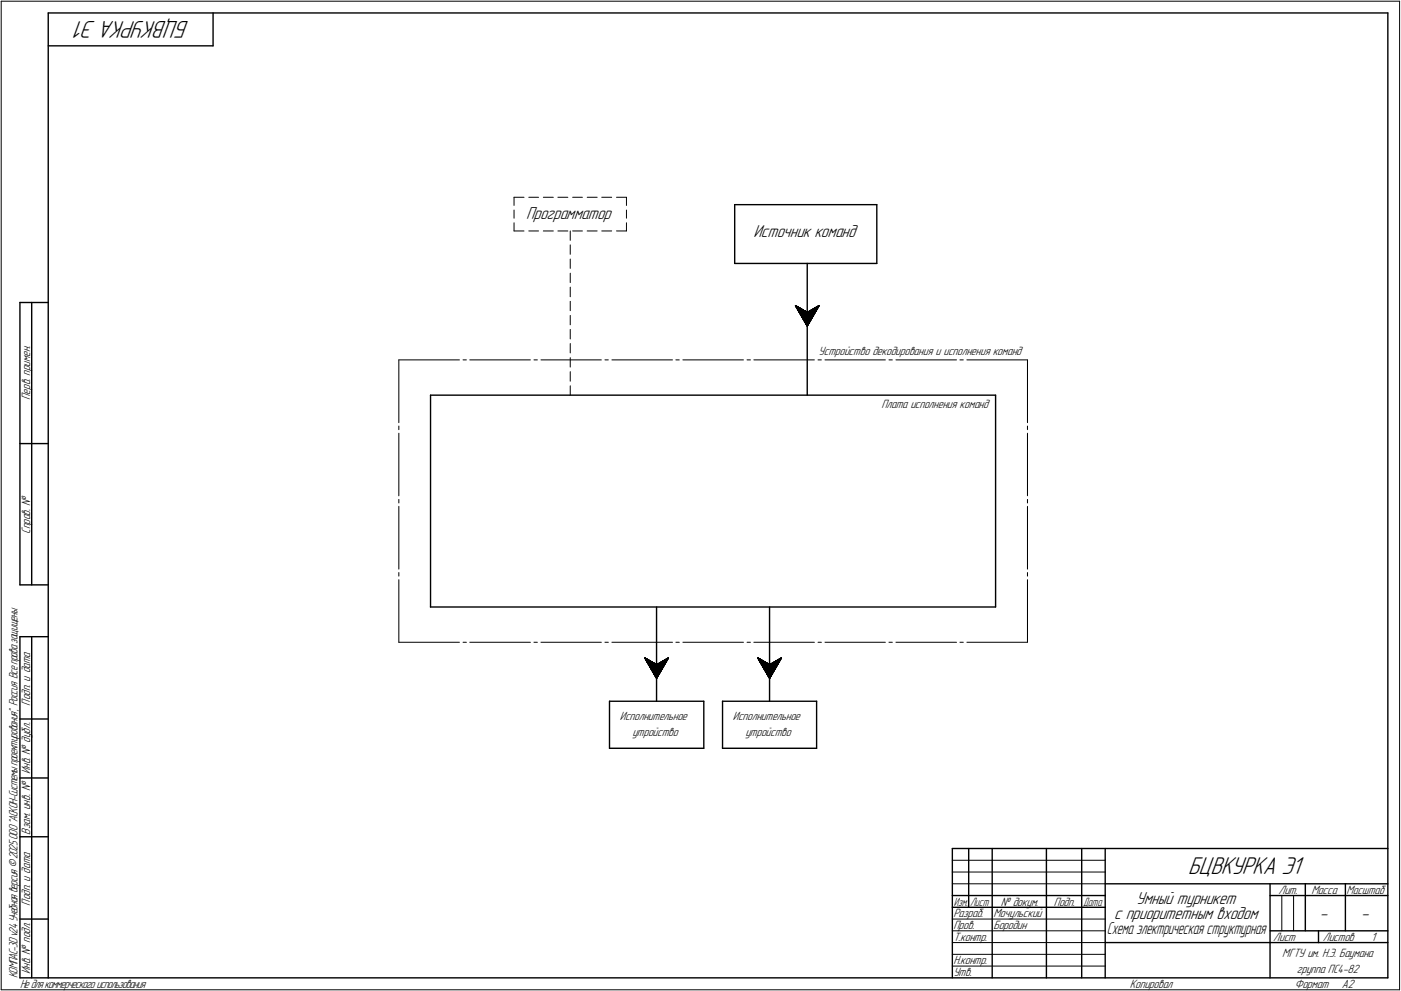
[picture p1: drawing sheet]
<svg xmlns="http://www.w3.org/2000/svg" width="595mm" height="421mm" viewBox="0 0 595 421" stroke-linecap="round" stroke-linejoin="round" font-family="sans-serif">
<g fill="none" stroke="#000" stroke-width=".59">
<path d="M20.5 5.5v410zM20.5 5.5h569zM20.5 19.5h70zM90.5 5.5v14zM589.5 5.5v410zM312.1 87h60.3zM312.1 87v24.9zM372.4 87v24.9zM312.1 111.9h60.3zM342.9 111.9v56zM8.5 128.5v120zM8.5 128.5h12z"/>
<path d="M13.5 128.5v120zM337.9 129.9l5 8.6zM337.9 129.9l5 2.9zM342.9 132.8l5-2.9zM347.9 129.9l-5 8.6zM182.9 167.9h240zM182.9 167.9v90zM422.9 167.9v90zM8.5 188.5h12zM8.5 248.5h12zM182.9 257.9h240zM278.9 257.9v40z"/>
<path d="M326.9 257.9v40zM8.5 270.5v145zM8.5 270.5h12zM13.5 270.5v145zM273.9 279.6l5 8.6zM273.9 279.6l5 2.8zM283.9 279.6l-5 8.6zM321.9 279.6l5 8.6zM321.9 279.6l5 2.8zM331.9 279.6l-5 8.6zM258.9 297.9h40.1zM258.9 297.9v20z"/>
<path d="M278.9 282.4l5-2.8zM299 297.9v20zM306.9 297.9h40zM306.9 297.9v20zM326.9 282.4l5-2.8zM346.9 297.9v20zM8.5 305.5h12zM258.9 317.9h40.1zM306.9 317.9h40zM8.5 330.5h12zM8.5 355.5h12zM404.5 360.5h185z"/>
<path d="M404.5 360.5v55zM411.5 360.5v25zM421.5 360.5v55zM444.5 360.5v55zM459.5 360.5v55zM469.5 360.5v55zM469.5 375.5h120zM539.5 375.5v40zM554.5 375.5v20zM571.5 375.5v20zM8.5 390.5h12zM404.5 380.5h65z"/>
<path d="M404.5 385.5h65zM539.5 380.5h15zM539.5 395.5h50zM554.5 380.5h35zM560.1 395.5v5zM8.5 415.5h12zM20.5 415.5h569zM469.5 400.5h70zM539.5 400.5h50z"/>
</g>
<g fill="none" stroke="#000" stroke-width=".42">
<path d="M.5 .5v420zM.5 .5h594zM594.5 .5v420zM218.4 98.1h4.2zM218.4 83.8h4.2zM218.4 83.8v3.5zM218.4 89.2v3.5zM218.4 94.7v3.4zM224.6 98.1h4.2zM224.6 83.8h4.2zM230.8 98.1h4.2zM230.8 83.8h4.2z"/>
<path d="M237 98.1h4.2zM237 83.8h4.2zM242.2 98.1v4zM243.2 98.1h4.2zM243.2 83.8h4.2zM249.4 98.1h4.3zM249.4 83.8h4.3zM255.6 98.1h4.2zM255.6 83.8h4.2zM261.9 98.1h4.2zM261.9 83.8h4.2zM266.1 94.7v3.4z"/>
<path d="M266.1 89.2v3.5zM266.1 83.8v3.5zM242.2 116.1v4zM242.2 110.1v3.9zM242.2 104.1v3.9zM242.2 140v4zM242.2 134v4zM242.2 128v4zM242.2 122v4.1zM337.9 129.9h.1M338 130h.1M338.1 130.1h.1"/>
<path d="M338.1 130h.1M338.2 130.3l.2-.2zM338.2 130.5l.4-.3zM338.2 130.5l.3-.3zM338.2 130.4l.3-.2zM338.2 130.4l.3-.3zM338.2 130.2h.1M338.2 130l-.1 .2zM338.3 130.6l.4-.3zM338.3 130.6l.3-.3zM338.3 130.5l.3-.3zM338.3 130.1l-.1 .2z"/>
<path d="M338.3 130l-.1 .2zM338.4 130.8l.4-.4zM338.4 130.7l.4-.3zM338.4 130.6l.4-.3zM338.4 130.1l-.2 .3zM338.5 130.9l.5-.4zM338.5 130.9l.4-.4zM338.5 130.8l.4-.4zM338.6 131.1l.6-.5zM338.6 131.1l.5-.5zM338.6 131l.5-.4zM338.6 131l.5-.5z"/>
<path d="M338.6 130.9l.4-.4zM338.6 130.2l-.3 .4zM338.7 131.2l.6-.6zM338.7 131.1l.6-.5zM338.7 131.1l.5-.5zM338.7 130.3l-.3 .3zM338.8 131.3l.6-.6zM338.8 131.3l.5-.6zM338.8 131.2l.5-.6zM338.8 130.3l-.4 .4zM338.8 131.5l.8-.7zM338.8 131.5l.7-.7z"/>
<path d="M338.8 131.4l.7-.6zM338.8 130.4l-.3 .4zM338.9 131.7l.8-.8zM338.9 131.6l.8-.7zM338.9 131.6l.8-.8zM338.9 131.5l.7-.7zM339 131.8l.9-.8zM339 131.7l.9-.7zM339 131.7l.8-.7zM339 131.7l.8-.8zM339 130.5l-.4 .5zM339.1 131.9l.9-.8z"/>
<path d="M339.2 132.1l1-1zM339.2 132.1l.9-1zM339.2 132l.9-.9zM339.2 130.6l-.5 .5zM339.3 132.2l1-1zM339.3 132.1l.9-1zM339.3 130.6l-.5 .6zM339.3 132.4l1.1-1.1zM339.3 132.3l1.1-1zM339.3 130.6l-.5 .7zM339.4 132.5l1.2-1.1zM339.4 132.5l1.1-1.1z"/>
<path d="M339.4 132.4l1.1-1.1zM339.4 130.7l-.6 .7zM339.5 132.7l1.3-1.2zM339.5 132.7l1.2-1.2zM339.5 132.6l1.2-1.1zM339.5 132.6l1.2-1.2zM339.5 130.7l-.7 .7zM339.6 132.8l1.3-1.2zM339.6 132.8l1.2-1.2zM339.6 132.7l1.2-1.2zM339.6 130.8l-.7 .8zM339.7 132.9l1.3-1.2z"/>
<path d="M339.7 132.8l1.3-1.2zM339.8 133.1l1.4-1.4zM339.8 133.1l1.3-1.4zM339.8 133l1.3-1.3zM339.8 130.9l-.8 .8zM339.9 133.3l1.4-1.5zM339.9 133.2l1.4-1.4zM339.9 133.2l1.4-1.5zM339.9 133.1l1.3-1.4zM339.9 131l-.8 .8zM339.9 133.4l1.6-1.5zM339.9 133.3l1.6-1.4z"/>
<path d="M339.9 133.3l1.5-1.4zM339.9 133.3l1.5-1.5zM339.9 131.1l-.8 .8zM340 133.6l1.6-1.6zM340 133.5l1.6-1.5zM340 131.1l-.8 .9zM340.1 133.7l1.7-1.6zM340.1 133.7l1.6-1.6zM340.1 133.6l1.6-1.5zM340.1 133.6l1.6-1.6zM340.2 133.9l1.7-1.7zM340.2 133.8l1.7-1.6z"/>
<path d="M340.2 133.8l1.7-1.7zM340.2 133.7l1.6-1.6zM340.2 131.1l-.9 1.1zM340.3 134l1.8-1.8zM340.3 133.9l1.8-1.7zM340.3 133.9l1.7-1.7zM340.4 134.1l1.8-1.8zM340.4 134.1l1.7-1.8zM340.4 134l1.7-1.8zM340.4 131.2l-1.1 1.1zM340.4 131.2l-1.1 1zM340.4 134.3l2-1.9z"/>
<path d="M340.4 134.3l1.9-1.9zM340.4 134.2l1.9-1.8zM340.4 134.2l1.9-1.9zM340.4 131.3l-1 1.1zM340.5 134.4l2-1.9zM340.5 134.4l1.9-1.9zM340.5 134.3l1.9-1.9zM340.6 134.5l2-1.9zM340.6 134.5l2-2zM340.6 131.4l-1.1 1.2zM340.7 134.7l2.1-2zM340.7 134.7l2-2z"/>
<path d="M340.8 134.9l2.2-2.2zM340.8 134.9l2.2-2.1zM340.8 134.9l2.1-2.1zM340.8 134.8l2.1-2zM340.8 134.8l2.1-2.1zM340.8 134.7l2-2zM340.8 131.5l-1.2 1.3zM340.9 135l2.7-2.7zM340.9 135l2.7-2.6zM340.9 135l2.6-2.6zM340.9 135l2.5-2.6zM340.9 135l2.5-2.5z"/>
<path d="M340.9 135l2.4-2.5zM340.9 135l2.3-2.4zM340.9 134.9l2.3-2.3zM340.9 134.9l2.2-2.2zM340.9 131.6l-1.2 1.2zM341 135.1l3.1-3zM341 135.1l3-2.9zM341 135.1l2.8-2.9zM341 131.6l-1.3 1.3zM341 135.3l3.7-3.6zM341 135.3l3.6-3.6zM341 135.3l3.6-3.5z"/>
<path d="M341 135.3l3.5-3.5zM341 135.3l3.4-3.4zM341 135.2l3.4-3.3zM341 135.2l3.3-3.3zM341 135.2l3.3-3.2zM341 131.7l-1.2 1.3zM341 131.7l-1.3 1.3zM341.1 135.5l4.1-4.1zM341.1 135.5l4.1-4zM341.1 135.5l4-4zM341.1 135.4l3.9-3.8zM341.1 135.4l3.8-3.8z"/>
<path d="M341.1 135.4l3.7-3.7zM341.1 135.3l3.6-3.6zM341.1 131.7l-1.3 1.3zM341.2 135.6l4.6-4.5zM341.2 135.6l4.5-4.5zM341.2 135.6l4.4-4.5zM341.2 135.6l4.4-4.4zM341.2 135.6l4.3-4.4zM341.2 135.6l4.2-4.3zM341.2 135.5l4.2-4.2zM341.2 135.5l4.1-4.1zM341.2 131.7l-1.3 1.5z"/>
<path d="M341.3 135.7l5-4.9zM341.3 135.7l4.9-4.9zM341.3 135.7l4.9-4.8zM341.3 135.7l4.8-4.8zM341.3 135.7l4.7-4.7zM341.3 135.6l4.6-4.6zM341.3 135.6l4.6-4.5zM341.4 135.9l5.5-5.4zM341.4 135.9l5.4-5.4zM341.4 135.9l5.4-5.3zM341.4 135.9l5.3-5.3zM341.4 135.8l5.2-5.2z"/>
<path d="M341.4 135.8l5.1-5.2zM341.4 135.8l5.1-5.1zM341.4 131.8l-1.5 1.5zM341.5 136.1l5.9-6zM341.5 136.1l5.9-5.9zM341.5 136.1l5.8-5.9zM341.5 136l5.7-5.8zM341.5 136l5.7-5.7zM341.5 136l5.6-5.7zM341.5 136l5.5-5.6zM341.5 135.9l5.5-5.4zM341.5 135.9l5.4-5.4z"/>
<path d="M341.5 131.9l-1.5 1.5zM341.5 136.2l6.4-6.3zM341.5 136.1l6.4-6.2zM341.5 136.1l6.3-6.2zM341.5 136.1l6.3-6.1zM341.5 136.1l6.2-6.1zM341.5 136.1l6.1-6.1zM341.5 136.1l6-6zM341.5 132l-1.5 1.5zM341.5 131.9l-1.5 1.6zM341.6 136.3l6-5.8zM341.6 136.3l6-5.9z"/>
<path d="M341.6 136.3l6-6zM341.6 136.3l6.1-6zM341.6 136.3l6.1-6.1zM341.6 136.2l6.1-6.1zM341.6 136.2l6.2-6.1zM341.6 132l-1.5 1.6zM341.7 136.5l5.6-5.5zM341.7 136.5l5.6-5.6zM341.7 136.5l5.7-5.7zM341.7 136.4l5.7-5.7zM341.7 136.4l5.8-5.7zM341.7 136.4l5.8-5.8z"/>
<path d="M341.8 136.7l5.2-5.2zM341.8 136.7l5.2-5.3zM341.8 136.6l5.2-5.2zM341.8 136.6l5.2-5.3zM341.8 136.6l5.3-5.4zM341.8 136.6l5.4-5.5zM341.8 136.5l5.4-5.4zM341.8 136.5l5.5-5.5zM341.8 132.1l-1.6 1.7zM341.9 136.7l4.8-4.7zM341.9 136.7l4.8-4.8zM341.9 136.7l4.9-4.8z"/>
<path d="M341.9 136.7l5-5zM341.9 136.7l5.1-5.1zM342 136.9l4.4-4.3zM342 136.9l4.4-4.4zM342 136.9l4.5-4.5zM342 136.8l4.5-4.5zM342 136.8l4.5-4.6zM342 132.2l-1.7 1.7zM342.1 137.1l3.9-3.9zM342.1 137.1l3.9-4zM342.1 137.1l4-4.1zM342.1 137l4-4z"/>
<path d="M342.1 137l4-4.1zM342.1 137l4.1-4.2zM342.1 137l4.2-4.2zM342.1 136.9l4.2-4.2zM342.1 132.2l-1.7 1.8zM342.1 137.2l3.6-3.5zM342.1 137.2l3.7-3.6zM342.1 137.2l3.7-3.7zM342.1 137.2l3.8-3.8zM342.1 137.2l3.8-3.9zM342.1 137.1l3.8-3.8zM342.1 132.2l-1.7 1.9z"/>
<path d="M342.2 137.4l3.2-3.1zM342.2 137.3l3.2-3.1zM342.2 137.3l3.2-3.2zM342.2 137.3l3.3-3.2zM342.2 137.3l3.3-3.3zM342.2 137.2l3.4-3.3zM342.2 137.2l3.5-3.4zM342.2 132.3l-1.8 1.9zM342.3 137.5l2.8-2.7zM342.3 137.5l2.8-2.8zM342.3 137.5l2.9-2.9zM342.3 137.4l2.9-2.9z"/>
<path d="M342.3 137.4l3-2.9zM342.3 137.4l3.1-3zM342.4 137.7l2.4-2.3zM342.4 137.7l2.4-2.4zM342.4 137.7l2.4-2.5zM342.4 137.6l2.4-2.4zM342.4 137.6l2.4-2.5zM342.4 137.6l2.5-2.6zM342.4 137.6l2.6-2.6zM342.4 132.4l-1.9 2zM342.5 137.8l1.9-1.9zM342.5 137.8l2-2z"/>
<path d="M342.5 137.8l2-2.1zM342.5 137.8l2.1-2.1zM342.5 137.8l2.1-2.2zM342.5 137.8l2.2-2.2zM342.5 137.7l2.2-2.2zM342.5 137.7l2.3-2.3zM342.5 132.5l-1.9 2zM342.5 132.5l-2 2zM342.6 137.9l1.5-1.4zM342.6 137.9l1.6-1.5zM342.6 137.8l1.7-1.7zM342.6 137.8l1.8-1.8z"/>
<path d="M342.6 132.5l-2 2zM342.6 138.1l1.2-1.1zM342.6 138.1l1.2-1.2zM342.6 138.1l1.3-1.3zM342.6 138l1.3-1.3zM342.6 138l1.4-1.3zM342.6 132.6l-1.9 2zM342.6 132.6l-2 2zM342.7 138.3l.8-.8zM342.7 138.3l.9-.9zM342.7 138.2l.9-.8zM342.7 138.2l.9-.9z"/>
<path d="M342.7 138.2l1-.9zM342.7 138.2l1-1zM342.7 138.1l1-1zM342.7 132.6l-2 2zM342.8 138.4l.4-.3zM342.8 138.3l.4-.3zM342.8 138.3l.4-.4zM342.8 138.3l.5-.4zM342.8 138.3l.5-.5zM342.8 138.3l.6-.5zM342.8 138.3l.6-.6zM342.8 138.3l.7-.7z"/>
<path d="M342.8 132.7l-2 2.1zM342.9 138.5h.1M342.9 138.4h.1M342.9 138.4l.2-.1zM342.9 138.4l.3-.2zM343.1 138.2l-.2 .2zM343.2 138.1l-.3 .3zM343.2 132.6l-2.3 2.4zM343.2 132.5l-2.3 2.5zM343.3 137.8l-.5 .5zM343.6 132.3l-2.6 2.7zM343.7 137.2l-1 1z"/>
<path d="M343.7 132.3l-2.7 2.7zM343.7 137.1l-1 1.1zM343.7 137l-1 1.1zM343.7 132.2l-2.7 2.9zM343.7 132.2l-2.7 2.8zM343.9 132.2l-2.9 2.9zM344 136.6l-1.4 1.4zM344 132.1l-3 3zM344.1 136.6l-1.5 1.4zM344.1 136.5l-1.5 1.5zM344.1 132.1l-3.1 3.1zM344.2 136.3l-1.6 1.6z"/>
<path d="M344.2 132l-3.2 3.2zM344.3 136.2l-1.7 1.7zM344.3 136.1l-1.7 1.8zM344.3 136.1l-1.7 1.7zM344.4 135.9l-1.8 1.9zM344.4 131.8l-3.4 3.5zM344.6 135.6l-2.1 2.2zM344.7 135.4l-2.2 2.3zM344.8 131.7l-3.7 3.7zM344.8 131.6l-3.7 3.8zM344.9 135l-2.5 2.6zM345 134.9l-2.6 2.7z"/>
<path d="M345 134.9l-2.6 2.6zM345 134.8l-2.7 2.7zM345 131.5l-3.9 4zM345.3 134.4l-3 3zM345.4 134.3l-3.1 3.1zM345.4 131.3l-4.2 4.3zM345.5 133.9l-3.3 3.4zM345.6 133.8l-3.4 3.4zM345.7 133.6l-3.6 3.6zM345.8 131.1l-4.5 4.5zM345.9 133.3l-3.8 3.9zM345.9 133.2l-3.8 3.9z"/>
<path d="M346 130.9l-4.7 4.8zM346.2 132.8l-4.1 4.2zM346.3 132.7l-4.2 4.3zM346.3 130.8l-4.9 5zM346.4 130.7l-5 5.1zM346.5 132.3l-4.5 4.6zM346.5 130.6l-5.1 5.2zM346.5 132.2l-4.5 4.6zM346.6 132.2l-4.6 4.6zM346.6 132.1l-4.6 4.7zM346.6 132.1l-4.7 4.7zM346.6 130.6l-5.2 5.3z"/>
<path d="M346.8 131.8l-4.9 4.9zM346.8 131.7l-4.9 5zM346.9 131.7l-5 5zM346.9 131.6l-5 5.1zM347 130.4l-5.5 5.6zM347.1 131.1l-5.3 5.5zM347.2 131.1l-5.4 5.5zM347.2 130.2l-5.7 5.9zM347.4 130.1l-5.9 6zM347.5 130.6l-5.8 5.8zM347.6 130.6l-5.9 5.8zM347.6 130.5l-5.9 5.9z"/>
<path d="M347.6 130l-6.1 6.1zM347.7 130.1l-6.1 6.2zM347.8 130l-6.2 6.2zM347.9 130l-6.3 6.2zM347.9 129.9l-6.3 6.3zM169.4 152.9h25.8zM169.4 152.9v26.7zM196.7 152.9h1.4zM199.6 152.9h25.7zM226.8 152.9h1.5zM229.8 152.9h25.6zM242.2 157.9v4.1z"/>
<path d="M242.2 152v4zM242.2 146v3.9zM257 152.9h1.4zM259.9 152.9h25.8zM287.1 152.9h1.4zM290.1 152.9h25.7zM317.3 152.9h1.5zM320.2 152.9h25.7zM347.5 152.9h1.4zM350.4 152.9h25.7zM377.6 152.9h1.5zM380.6 152.9h25.7z"/>
<path d="M407.8 152.9h1.4zM410.7 152.9h25.8zM436.5 152.9v26.7zM242.2 163.9v4zM169.4 184.1v26.6zM169.4 181v1.5zM436.5 181v1.5zM436.5 184.1v26.6zM169.4 215.1v26.7zM169.4 212.2v1.5zM436.5 212.2v1.5zM436.5 215.1v26.7z"/>
<path d="M169.4 246.3v26.6zM169.4 243.2v1.6zM436.5 243.2v1.6zM436.5 246.3v26.6zM169.4 272.9h25.8zM196.7 272.9h1.4zM199.6 272.9h25.7zM226.8 272.9h1.5zM229.8 272.9h25.6zM257 272.9h1.4zM259.9 272.9h25.8zM273.9 279.6h.1"/>
<path d="M274 279.7h.1M274.1 279.8h.1M274.1 279.8l.1-.1zM274.1 279.7h.1M274.2 280l.2-.2zM274.2 280l.1-.2zM274.2 279.9l.1-.2zM274.2 279.8h.1M274.2 279.9h.1M274.3 279.7l-.1 .3zM274.4 279.8l-.2 .3zM274.4 279.8l-.2 .2z"/>
<path d="M274.5 279.9l-.3 .3zM274.5 279.8l-.3 .3zM274.6 279.9l-.3 .3zM274.7 280l-.3 .3zM274.7 280l-.3 .4zM283 280l-5.5 5.7zM283.2 279.9l-5.7 5.8zM283.3 279.9l-5.8 5.8zM283.4 279.8l-5.9 5.9zM283.6 279.7l-6.1 6.1zM283.7 279.9l-6.1 6.1zM283.8 279.7l-6.2 6.2z"/>
<path d="M283.9 279.6l-6.3 6.3zM287.1 272.9h1.4zM290.1 272.9h25.7zM317.3 272.9h1.5zM320.2 272.9h25.7zM321.9 279.6h.1M322 279.7h.1M322.1 279.8h.1M322.1 279.8l.1-.1zM322.1 279.7h.1M322.2 280l.2-.2zM322.2 280l.1-.2z"/>
<path d="M322.2 279.9l.1-.2zM322.2 279.9h.1M322.3 279.7l-.1 .3zM322.4 279.8l-.2 .3zM322.6 279.9l-.3 .3zM322.7 280l-.3 .3zM322.7 280l-.3 .4zM331 280l-5.5 5.7zM331.4 279.8l-5.9 5.9zM331.6 279.7l-6.1 6.1zM331.8 279.7l-6.2 6.2zM331.9 279.6l-6.3 6.3z"/>
<path d="M347.5 272.9h1.4zM350.4 272.9h25.7zM377.6 272.9h1.5zM380.6 272.9h25.7zM407.8 272.9h1.4zM410.7 272.9h25.8zM274.2 280.2l.4-.3zM274.2 280.1l.3-.2zM274.3 280.3l.4-.3zM274.3 280.2l.4-.2zM274.3 280.2l.4-.3zM274.3 280.2l.3-.3z"/>
<path d="M274.4 280.4l.4-.3zM274.4 280.4l.4-.4zM274.4 280.3l.3-.3zM274.5 280.6l.5-.4zM274.5 280.6l.4-.4zM274.5 280.5l.4-.4zM274.5 280.4l.3-.3zM274.6 280.8l.5-.6zM274.6 280.7l.5-.5zM274.6 280.6l.4-.4zM274.7 280.8l.6-.5zM274.7 280.8l.6-.6z"/>
<path d="M274.7 280.8l.5-.6zM274.7 281l.7-.6zM274.7 280.9l.6-.6zM274.8 281.2l.8-.7zM274.8 281.2l.7-.7zM274.8 281.1l.7-.7zM274.8 281l.6-.6zM274.8 280.1l-.3 .4zM274.9 281.3l.8-.7zM274.9 281.3l.8-.8zM274.9 281.2l.7-.7zM274.9 280.1l-.4 .5z"/>
<path d="M275 281.4l.8-.7zM275 281.4l.8-.8zM275 281.3l.8-.7zM275 280.2l-.4 .5zM275.1 281.6l.9-.8zM275.1 281.6l.8-.8zM275.1 281.5l.8-.8zM275.1 281.4l.7-.7zM275.2 281.8l1-1zM275.2 281.8l.9-1zM275.2 281.7l.9-.9zM275.2 281.6l.8-.8z"/>
<path d="M275.2 280.2l-.5 .6zM275.3 281.9l1-1zM275.3 281.8l.9-1zM275.3 280.3l-.6 .6zM275.3 282l1.1-1zM275.3 282l1.1-1.1zM275.3 281.9l1.1-1zM275.3 280.3l-.6 .7zM275.4 282.2l1.2-1.1zM275.4 282.2l1.1-1.1zM275.4 282.1l1.1-1.1zM275.4 282l1-1z"/>
<path d="M275.4 280.4l-.6 .7zM275.5 282.4l1.3-1.2zM275.5 282.4l1.2-1.2zM275.5 282.3l1.2-1.1zM275.5 282.3l1.2-1.2zM275.5 282.2l1.1-1.1zM275.6 282.5l1.3-1.2zM275.6 282.4l1.3-1.1zM275.6 282.4l1.3-1.2zM275.6 282.4l1.2-1.2zM275.6 280.5l-.7 .8zM275.7 282.6l1.3-1.3z"/>
<path d="M275.7 282.5l1.2-1.2zM275.7 280.6l-.7 .7zM275.8 282.8l1.4-1.4zM275.8 282.8l1.3-1.4zM275.8 282.7l1.3-1.4zM275.8 282.6l1.2-1.3zM275.8 280.6l-.8 .8zM275.8 283l1.5-1.5zM275.8 282.9l1.5-1.4zM275.8 282.9l1.5-1.5zM275.8 280.7l-.7 .8zM275.9 283l1.6-1.4z"/>
<path d="M275.9 283l1.6-1.5zM275.9 283l1.5-1.5zM275.9 280.7l-.8 .9zM276 283.2l1.6-1.5zM276 283.1l1.5-1.5zM276 280.8l-.8 .9zM276.1 283.4l1.7-1.6zM276.1 283.4l1.6-1.6zM276.1 283.3l1.6-1.6zM276.1 283.2l1.5-1.5zM276.2 283.5l1.7-1.6zM276.2 283.4l1.6-1.6z"/>
<path d="M276.2 280.8l-.9 1.1zM276.3 283.6l1.7-1.7zM276.3 283.5l1.7-1.6zM276.3 280.9l-1 1zM276.3 280.8l-1 1.1zM276.4 283.8l1.8-1.8zM276.4 283.7l1.7-1.8zM276.4 283.6l1.6-1.7zM276.4 280.9l-1.1 1.1zM276.4 284l2-1.9zM276.4 284l1.9-1.9zM276.4 283.9l1.9-1.8z"/>
<path d="M276.4 283.9l1.9-1.9zM276.4 281l-1 1.1zM276.5 284.1l2-1.9zM276.5 284.1l2-2zM276.5 284l1.9-1.9zM276.5 281l-1.1 1.2zM276.6 284.2l2-1.9zM276.6 284.2l2-2zM276.6 284.1l2-1.9zM276.6 281.1l-1.1 1.2zM276.7 284.4l2.1-2zM276.7 284.4l2-2z"/>
<path d="M276.7 284.3l2-2zM276.7 284.2l1.9-1.9zM276.8 284.6l2.2-2.2zM276.8 284.6l2.1-2.2zM276.8 284.5l2.1-2.1zM276.8 284.4l2-2zM276.8 281.2l-1.2 1.2zM276.9 284.6l2.6-2.5zM276.9 284.6l2.5-2.5zM276.9 284.6l2.5-2.4zM276.9 284.6l2.4-2.4zM276.9 284.6l2.3-2.3z"/>
<path d="M276.9 284.6l2.2-2.3zM276.9 284.6l2.2-2.2zM276.9 281.3l-1.2 1.2zM276.9 284.8l3.2-3zM276.9 284.8l3.1-3zM276.9 284.8l3-2.9zM276.9 284.7l2.9-2.8zM276.9 284.7l2.8-2.8zM276.9 284.7l2.8-2.7zM276.9 281.3l-1.2 1.3zM277 285l3.6-3.6zM277 285l3.6-3.5z"/>
<path d="M277 285l3.5-3.5zM277 284.9l3.4-3.4zM277 284.9l3.4-3.3zM277 284.9l3.3-3.3zM277 284.9l3.2-3.2zM277 284.8l3.2-3.1zM277 284.8l3.1-3zM277 281.3l-1.2 1.4zM277.1 285.1l4-3.9zM277.1 285.1l3.9-3.8zM277.1 285.1l3.8-3.8zM277.1 285l3.7-3.7z"/>
<path d="M277.1 285l3.6-3.6zM277.2 285.2l4.5-4.4zM277.2 285.2l4.4-4.4zM277.2 285.2l4.4-4.3zM277.2 285.2l4.3-4.3zM277.2 285.2l4.2-4.2zM277.2 285.2l4.1-4.2zM277.2 285.2l4.1-4.1zM277.2 281.4l-1.4 1.5zM277.3 285.4l5-4.9zM277.3 285.4l4.9-4.9zM277.3 285.4l4.8-4.8z"/>
<path d="M277.3 285.3l4.7-4.6zM277.3 285.3l4.6-4.6zM277.3 285.3l4.6-4.5zM277.4 285.6l5.4-5.4zM277.4 285.6l5.3-5.4zM277.4 285.5l5.2-5.3zM277.4 285.5l5.2-5.2zM277.4 285.5l5.1-5.2zM277.4 285.5l5-5.1zM277.4 285.4l5-5zM277.4 285.4l4.9-4.9zM277.4 281.5l-1.5 1.5z"/>
<path d="M277.5 285.7l5.8-5.8zM277.5 285.7l5.7-5.7zM277.5 285.7l5.6-5.7zM277.5 285.6l5.5-5.5zM277.5 285.6l5.4-5.4zM277.5 281.6l-1.5 1.5zM277.5 285.8l6.4-6.2zM277.5 285.8l6.3-6.2zM277.5 285.8l6.2-6.1zM277.5 285.7l6.1-6zM277.5 285.7l6-6zM277.5 285.7l6-5.9z"/>
<path d="M277.5 281.6l-1.5 1.6zM277.6 286l6-6zM277.6 285.9l6.1-6zM277.6 285.9l6.1-6.1zM277.6 285.9l6.2-6.1zM277.6 285.9l6.2-6.2zM277.6 285.9l6.3-6.2zM277.6 285.8l6.3-6.2zM277.6 281.7l-1.5 1.6zM277.7 286.2l5.6-5.6zM277.7 286.2l5.7-5.7zM277.7 286.1l5.7-5.6z"/>
<path d="M277.7 286.1l5.7-5.7zM277.7 286.1l5.8-5.8zM277.7 286.1l5.8-5.9zM277.7 286l5.8-5.8zM277.7 286l5.9-5.9zM277.8 286.3l5.2-5.1zM277.8 286.3l5.2-5.2zM277.8 286.3l5.2-5.3zM277.8 286.3l5.3-5.3zM277.8 286.3l5.3-5.4zM277.8 286.2l5.4-5.4zM277.8 286.2l5.5-5.5z"/>
<path d="M277.8 281.8l-1.6 1.7zM277.9 286.4l4.8-4.7zM277.9 286.4l4.8-4.8zM277.9 286.4l4.9-4.9zM277.9 286.3l4.9-4.9zM277.9 286.3l5-4.9zM277.9 286.3l5-5zM277.9 286.3l5.1-5zM277.9 281.9l-1.6 1.6zM277.9 281.8l-1.7 1.7zM278 286.6l4.4-4.3zM278 286.6l4.4-4.4z"/>
<path d="M278 286.6l4.4-4.5zM278 286.5l4.4-4.4zM278 286.5l4.4-4.5zM278 286.5l4.5-4.5zM278 286.5l4.5-4.6zM278 286.5l4.6-4.6zM278 286.4l4.6-4.6zM278 286.4l4.7-4.7zM278 281.9l-1.7 1.7zM278 286.7l4.1-4zM278 286.7l4.2-4.1zM278 286.7l4.2-4.2z"/>
<path d="M278 286.6l4.3-4.2zM278 281.9l-1.6 1.8zM278.1 286.9l3.6-3.5zM278.1 286.9l3.7-3.6zM278.1 286.9l3.7-3.7zM278.1 286.9l3.8-3.7zM278.1 286.9l3.8-3.8zM278.1 286.8l3.8-3.8zM278.1 286.8l3.9-3.9zM278.1 281.9l-1.7 1.9zM278.2 287l3.2-3.1zM278.2 287l3.2-3.2z"/>
<path d="M278.2 287l3.3-3.3zM278.2 286.9l3.3-3.3zM278.2 286.9l3.4-3.3zM278.2 286.9l3.4-3.4zM278.2 286.9l3.5-3.4zM278.2 282l-1.8 1.9zM278.3 287.2l2.8-2.8zM278.3 287.2l2.9-2.9zM278.3 287.1l2.9-2.8zM278.3 287.1l2.9-2.9zM278.3 287.1l3-2.9zM278.3 287.1l3-3z"/>
<path d="M278.3 287l3-3zM278.3 287l3.1-3.1zM278.4 287.3l2.4-2.4zM278.4 287.3l2.5-2.5zM278.4 287.3l2.5-2.6zM278.4 287.2l2.6-2.6zM278.4 287.2l2.7-2.7zM278.4 282.1l-1.9 2zM278.5 287.4l2-1.9zM278.5 287.4l2-2zM278.5 287.4l2.1-2.1zM278.5 287.4l2.2-2.2z"/>
<path d="M278.5 287.4l2.3-2.3zM278.5 282.2l-1.9 1.9zM278.6 287.6l1.6-1.5zM278.6 287.6l1.6-1.6zM278.6 287.5l1.6-1.7zM278.6 287.5l1.7-1.7zM278.6 287.5l1.7-1.8zM278.6 287.5l1.8-1.8zM278.6 287.4l1.8-1.8zM278.6 282.2l-2 2zM278.6 287.8l1.2-1.2zM278.6 287.8l1.3-1.3z"/>
<path d="M278.6 287.7l1.3-1.2zM278.6 287.7l1.3-1.3zM278.6 287.7l1.4-1.3zM278.6 287.7l1.4-1.4zM278.6 287.7l1.5-1.4zM278.6 287.6l1.5-1.4zM278.6 282.3l-1.9 2zM278.7 288l.8-.8zM278.7 287.9l.9-.8zM278.7 287.9l.9-.9zM278.7 287.9l1-.9zM278.7 287.9l1-1z"/>
<path d="M278.7 287.8l1-1zM278.7 287.8l1.1-1.1zM278.7 282.3l-2 2.1zM278.8 288l.4-.3zM278.8 288l.4-.4zM278.8 288l.5-.5zM278.8 288l.6-.6zM278.8 288l.7-.7zM278.8 282.4l-2 2.1zM278.9 288.2h.1M278.9 288.1h.1M278.9 288.1l.2-.1z"/>
<path d="M278.9 288.1l.2-.2zM278.9 288l.2-.2zM279 282.4l-2.1 2.2zM279.1 287.9l-.2 .2zM279.1 287.8l-.2 .3zM279.1 287.7l-.2 .3zM279.2 282.2l-2.3 2.4zM279.3 287.4l-.5 .6zM279.4 287.3l-.6 .7zM279.5 287.2l-.7 .8zM279.6 282l-2.7 2.7zM279.7 286.9l-1 1z"/>
<path d="M279.8 281.9l-2.9 2.9zM280 286.3l-1.4 1.4zM280.1 286.2l-1.5 1.5zM280.1 286.1l-1.5 1.5zM280.2 281.7l-3.2 3.2zM280.2 285.9l-1.6 1.7zM280.2 281.6l-3.2 3.3zM280.3 285.7l-1.7 1.8zM280.4 285.6l-1.8 1.9zM280.6 285.2l-2.1 2.2zM280.7 281.3l-3.6 3.7zM280.8 285l-2.3 2.4z"/>
<path d="M280.8 285l-2.4 2.4zM280.8 284.8l-2.4 2.5zM280.8 281.3l-3.7 3.8zM280.9 284.6l-2.5 2.7zM281 284.6l-2.6 2.7zM281 284.5l-2.6 2.7zM281 281.2l-3.9 3.9zM281.1 281.2l-4 4zM281.2 281.1l-4 4.1zM281.2 281.1l-4.1 4.1zM281.3 284.1l-3 3zM281.3 284l-3 3.1z"/>
<path d="M281.4 280.9l-4.2 4.3zM281.6 283.5l-3.4 3.4zM281.7 283.4l-3.5 3.5zM281.8 280.8l-4.5 4.5zM281.9 283l-3.8 3.9zM281.9 280.7l-4.6 4.6zM281.9 282.9l-3.8 3.9zM282 282.8l-3.9 4zM282 282.8l-4 4zM282 280.6l-4.7 4.8zM282.1 282.6l-4.1 4.1zM282.2 282.4l-4.2 4.3z"/>
<path d="M282.3 282.4l-4.3 4.3zM282.3 282.3l-4.3 4.3zM282.4 280.4l-5 5.1zM282.4 280.3l-5 5.2zM282.5 281.9l-4.5 4.6zM282.6 281.8l-4.6 4.7zM282.8 281.4l-4.9 5zM282.8 280.2l-5.3 5.4zM283 281.2l-5.1 5.1zM283 280.1l-5.5 5.6zM283.1 280.8l-5.3 5.5zM283.2 280.7l-5.4 5.5z"/>
<path d="M283.5 280.2l-5.8 5.9zM322.2 280.2l.4-.3zM322.2 280.2l.3-.3zM322.2 280.1l.3-.2zM322.2 280.1l.3-.3zM322.3 280.3l.4-.3zM322.3 280.2l.4-.2zM322.3 280.2l.4-.3zM322.3 280.2l.3-.3zM322.4 280.4l.4-.3zM322.4 280.3l.3-.3zM322.5 280.6l.5-.4z"/>
<path d="M322.5 280.6l.4-.4zM322.5 280.5l.4-.4zM322.5 280.4l.3-.3zM322.6 280.8l.6-.6zM322.6 280.8l.5-.6zM322.6 280.7l.5-.5zM322.6 280.6l.4-.4zM322.7 280.9l.6-.6zM322.7 280.8l.6-.5zM322.7 280.8l.6-.6zM322.7 280.8l.5-.6zM322.7 281l.7-.6z"/>
<path d="M322.7 281l.6-.6zM322.8 281.2l.8-.7zM322.8 281.2l.7-.7zM322.8 281.1l.7-.7zM322.8 280.1l-.3 .4zM322.9 281.3l.8-.7zM322.9 281.2l.7-.7zM322.9 280.1l-.4 .5zM323 281.5l.8-.8zM323 281.4l.8-.7zM323 281.4l.8-.8zM323 281.3l.8-.7z"/>
<path d="M323 280.2l-.4 .5zM323.1 281.6l.9-.8zM323.1 281.6l.8-.8zM323.1 281.5l.8-.8zM323.2 281.8l1-1zM323.2 281.8l.9-1zM323.2 281.7l.9-.9zM323.2 281.6l.8-.8zM323.2 280.2l-.5 .6zM323.3 281.9l1-1zM323.3 281.8l.9-1zM323.3 280.3l-.6 .6z"/>
<path d="M323.3 282l1.1-1zM323.3 282l1.1-1.1zM323.3 281.9l1.1-1zM323.3 280.3l-.6 .7zM323.4 282.2l1.2-1.1zM323.4 282.2l1.1-1.1zM323.4 282.1l1.1-1.1zM323.4 280.4l-.6 .7zM323.4 280.4l-.6 .6zM323.5 282.4l1.3-1.2zM323.5 282.4l1.2-1.2zM323.5 282.3l1.2-1.1z"/>
<path d="M323.5 282.3l1.2-1.2zM323.5 282.2l1.1-1.1zM323.6 282.5l1.3-1.2zM323.6 282.4l1.3-1.1zM323.6 282.4l1.3-1.2zM323.6 282.4l1.2-1.2zM323.6 280.5l-.7 .8zM323.7 282.6l1.3-1.3zM323.7 282.5l1.3-1.2zM323.7 280.5l-.8 .8zM323.8 282.8l1.4-1.4zM323.8 282.8l1.3-1.4z"/>
<path d="M323.8 282.7l1.3-1.4zM323.8 282.6l1.2-1.3zM323.8 280.6l-.8 .8zM323.8 282.9l1.5-1.4zM323.8 280.7l-.7 .8zM323.9 283.1l1.6-1.5zM323.9 283l1.6-1.4zM323.9 283l1.6-1.5zM323.9 283l1.5-1.5zM323.9 280.7l-.8 .9zM324 283.2l1.6-1.5zM324 283.2l1.5-1.5z"/>
<path d="M324 283.1l1.5-1.5zM324 280.8l-.8 .9zM324.1 283.4l1.7-1.6zM324.1 283.4l1.6-1.6zM324.1 283.3l1.6-1.6zM324.1 283.2l1.5-1.5zM324.2 283.5l1.7-1.6zM324.2 283.4l1.6-1.6zM324.2 280.8l-.9 1.1zM324.3 283.6l1.8-1.7zM324.3 283.5l1.7-1.6zM324.3 280.9l-1 1z"/>
<path d="M324.3 280.8l-1 1.1zM324.4 283.8l1.8-1.8zM324.4 283.8l1.7-1.8zM324.4 283.7l1.7-1.8zM324.4 280.9l-1.1 1.1zM324.4 284l2-1.9zM324.4 284l1.9-1.9zM324.4 283.9l1.9-1.8zM324.4 283.9l1.9-1.9zM324.4 281l-1 1.1zM324.5 284.1l2-1.9zM324.5 284.1l2-2z"/>
<path d="M324.5 284l1.9-1.9zM324.5 281l-1.1 1.2zM324.6 284.2l2-1.9zM324.6 284.2l2-2zM324.6 284.1l2-1.9zM324.6 281.1l-1.1 1.2zM324.7 284.4l2.1-2zM324.7 284.4l2-2zM324.7 284.3l2-2zM324.7 284.2l1.9-1.9zM324.8 284.6l2.2-2.2zM324.8 284.5l2.1-2.1z"/>
<path d="M324.8 281.2l-1.2 1.2zM324.9 284.7l2.7-2.7zM324.9 284.6l2.6-2.5zM324.9 284.6l2.5-2.5zM324.9 284.6l2.5-2.4zM324.9 284.6l2.4-2.4zM324.9 284.6l2.3-2.3zM324.9 284.6l2.2-2.2zM324.9 281.3l-1.2 1.2zM325 284.8l3.1-3zM325 284.8l3-3zM325 284.8l2.9-2.9z"/>
<path d="M325 284.7l2.8-2.8zM325 284.7l2.7-2.8zM325 284.7l2.7-2.7zM325 281.3l-1.3 1.3zM325 285l3.7-3.6zM325 285l3.6-3.6zM325 285l3.5-3.5zM325 284.9l3.4-3.4zM325 284.9l3.4-3.3zM325 284.9l3.3-3.3zM325 284.9l3.3-3.2zM325 284.8l3.2-3.1z"/>
<path d="M325 281.3l-1.2 1.4zM325.1 285.2l4.1-4.1zM325.1 285.1l4-3.9zM325.1 285.1l3.9-3.8zM325.1 285.1l3.8-3.8zM325.1 285l3.7-3.7zM325.1 285l3.6-3.6zM325.2 285.3l4.6-4.5zM325.2 285.2l4.5-4.4zM325.2 285.2l4.4-4.4zM325.2 285.2l4.4-4.3zM325.2 285.2l4.3-4.3z"/>
<path d="M325.2 285.2l4.2-4.2zM325.2 285.2l4.1-4.1zM325.2 281.4l-1.4 1.5zM325.3 285.4l5-4.9zM325.3 285.4l4.9-4.9zM325.3 285.4l4.8-4.8zM325.3 285.3l4.7-4.7zM325.3 285.3l4.7-4.6zM325.3 285.3l4.6-4.6zM325.3 285.3l4.6-4.5zM325.3 281.5l-1.5 1.5zM325.3 281.4l-1.5 1.5z"/>
<path d="M325.4 285.6l5.5-5.4zM325.4 285.6l5.4-5.4zM325.4 285.6l5.3-5.4zM325.4 285.5l5.2-5.3zM325.4 285.5l5.1-5.2zM325.4 285.5l5.1-5.1zM325.4 285.4l5-5zM325.4 285.4l4.9-4.9zM325.4 281.5l-1.5 1.5zM325.5 285.7l5.9-5.9zM325.5 285.7l5.8-5.8zM325.5 285.7l5.7-5.8z"/>
<path d="M325.5 285.7l5.7-5.7zM325.5 285.7l5.6-5.7zM325.5 285.7l5.5-5.6zM325.5 285.6l5.5-5.5zM325.5 285.6l5.4-5.4zM325.5 281.6l-1.5 1.5zM325.5 285.8l6.4-6.2zM325.5 285.8l6.3-6.2zM325.5 285.8l6.2-6.1zM325.5 285.7l6.1-6zM325.5 285.7l6-5.9zM325.5 281.6l-1.5 1.6z"/>
<path d="M325.6 286l6-5.9zM325.6 286l6-6zM325.6 286l6.1-6.1zM325.6 285.9l6.1-6.1zM325.6 285.9l6.2-6.1zM325.6 285.9l6.2-6.2zM325.6 285.9l6.3-6.2zM325.6 281.7l-1.5 1.6zM325.7 286.2l5.6-5.5zM325.7 286.2l5.6-5.6zM325.7 286.1l5.7-5.6zM325.7 286.1l5.8-5.8z"/>
<path d="M325.8 286.3l5.2-5.1zM325.8 286.3l5.2-5.2zM325.8 286.3l5.2-5.3zM325.8 286.3l5.3-5.3zM325.8 286.3l5.3-5.4zM325.8 286.2l5.4-5.4zM325.8 286.2l5.5-5.5zM325.8 281.8l-1.6 1.7zM325.9 286.4l4.7-4.6zM325.9 286.4l4.8-4.7zM325.9 286.4l4.8-4.8zM325.9 286.4l4.9-4.9z"/>
<path d="M325.9 286.3l4.9-4.9zM325.9 286.3l5-4.9zM325.9 286.3l5-5zM325.9 286.3l5.1-5zM325.9 281.8l-1.7 1.7zM326 286.6l4.4-4.3zM326 286.6l4.4-4.4zM326 286.6l4.5-4.5zM326 286.5l4.5-4.4zM326 286.5l4.5-4.5zM326 286.5l4.5-4.6zM326 286.5l4.6-4.6z"/>
<path d="M326 281.9l-1.7 1.7zM326.1 286.7l4-4zM326.1 286.7l4.1-4.2zM326.1 286.6l4.2-4.2zM326.1 281.9l-1.7 1.8zM326.1 286.9l3.6-3.5zM326.1 286.9l3.7-3.6zM326.1 286.9l3.7-3.7zM326.1 286.9l3.8-3.8zM326.1 286.8l3.8-3.8zM326.1 286.8l3.9-3.9zM326.1 281.9l-1.7 1.9z"/>
<path d="M326.2 287l3.2-3.1zM326.2 287l3.2-3.2zM326.2 287l3.3-3.3zM326.2 286.9l3.3-3.3zM326.2 286.9l3.4-3.3zM326.2 286.9l3.4-3.4zM326.2 286.9l3.5-3.4zM326.2 282l-1.8 1.9zM326.3 287.2l2.8-2.7zM326.3 287.2l2.8-2.8zM326.3 287.2l2.9-2.9zM326.3 287.1l2.9-2.8z"/>
<path d="M326.3 287.1l2.9-2.9zM326.3 287.1l3-3zM326.3 287.1l3.1-3zM326.3 287l3.1-3zM326.4 287.4l2.4-2.4zM326.4 287.3l2.4-2.4zM326.4 287.3l2.4-2.5zM326.4 287.3l2.5-2.5zM326.4 287.3l2.5-2.6zM326.4 287.3l2.6-2.7zM326.4 287.2l2.6-2.6zM326.4 282.1l-1.9 2z"/>
<path d="M326.5 287.4l1.9-1.8zM326.5 287.4l2-1.9zM326.5 287.4l2-2zM326.5 287.4l2.1-2.1zM326.5 287.4l2.2-2.2zM326.5 287.4l2.3-2.3zM326.5 282.2l-1.9 1.9zM326.6 287.6l1.5-1.5zM326.6 287.6l1.6-1.5zM326.6 287.6l1.6-1.6zM326.6 287.6l1.7-1.7zM326.6 287.5l1.7-1.7z"/>
<path d="M326.6 287.5l1.7-1.8zM326.6 287.5l1.8-1.8zM326.6 282.2l-2 2zM326.6 287.8l1.2-1.1zM326.6 287.8l1.3-1.3zM326.6 287.7l1.3-1.2zM326.6 287.7l1.3-1.3zM326.6 287.7l1.4-1.3zM326.6 287.7l1.4-1.4zM326.6 282.3l-1.9 2zM326.7 288l.8-.8zM326.7 287.9l.9-.8z"/>
<path d="M326.7 287.9l.9-.9zM326.7 287.9l1-1zM326.7 287.8l1-1zM326.7 287.8l1.1-1.1zM326.7 282.3l-2 2.1zM326.8 288l.4-.2zM326.8 288l.4-.3zM326.8 288l.4-.4zM326.8 288l.5-.5zM326.8 288l.6-.6zM326.8 288l.7-.7zM326.8 282.4l-2 2.1z"/>
<path d="M326.8 282.4l-2 2zM326.9 288.2h.1M326.9 288.1h.1M326.9 288.1l.2-.1zM326.9 288.1l.3-.2zM326.9 282.4l-2.1 2.2zM326.9 282.4l-2.1 2.1zM327.1 287.9l-.2 .2zM327.1 282.3l-2.2 2.3zM327.2 287.8l-.3 .3zM327.2 282.2l-2.3 2.4zM327.3 287.4l-.5 .6z"/>
<path d="M327.4 287.3l-.6 .7zM327.5 287.2l-.7 .8zM327.6 282l-2.6 2.7zM327.7 286.9l-1 1zM327.7 286.7l-1 1.1zM327.8 286.6l-1.2 1.2zM327.8 281.9l-2.8 2.9zM328 286.3l-1.4 1.4zM328.1 286.3l-1.5 1.4zM328.1 286.2l-1.5 1.4zM328.2 281.7l-3.2 3.2zM328.3 281.6l-3.3 3.3z"/>
<path d="M328.3 285.7l-1.7 1.8zM328.4 285.6l-1.8 1.9zM328.6 285.2l-2.1 2.2zM328.7 285.1l-2.2 2.3zM328.7 281.3l-3.6 3.7zM328.8 281.3l-3.7 3.8zM328.9 284.6l-2.5 2.7zM329 284.5l-2.6 2.7zM329 281.2l-3.9 3.9zM329.1 284.3l-2.8 2.9zM329.1 281.2l-4 4zM329.3 284.1l-3 3z"/>
<path d="M329.3 281l-4.1 4.2zM329.4 284l-3.1 3.1zM329.4 280.9l-4.2 4.3zM329.6 283.5l-3.4 3.4zM329.7 283.4l-3.5 3.5zM329.7 283.4l-3.6 3.5zM329.8 280.8l-4.5 4.5zM329.9 283l-3.8 3.9zM329.9 280.7l-4.6 4.6zM329.9 282.9l-3.8 3.9zM330 282.8l-3.9 4zM330 282.7l-3.9 4.1z"/>
<path d="M330.1 282.6l-4 4.1zM330.2 282.4l-4.1 4.3zM330.3 282.4l-4.2 4.3zM330.3 282.3l-4.2 4.3zM330.4 280.4l-5 5.1zM330.5 280.3l-5.1 5.2zM330.5 281.9l-4.5 4.6zM330.6 281.8l-4.6 4.7zM330.8 281.4l-4.9 5zM330.9 281.3l-5 5zM330.9 280.1l-5.4 5.5zM331 281.2l-5.1 5.1z"/>
<path d="M331 281.1l-5.2 5.2zM331.1 280.8l-5.3 5.5zM331.2 280.7l-5.4 5.5zM331.4 280.5l-5.7 5.7zM331.4 280.4l-5.7 5.7zM331.5 280.2l-5.8 5.9zM331.6 280.2l-5.9 5.9zM331.6 280.2l-5.9 5.8zM404.5 370.5h65zM404.5 375.5h65zM404.5 365.5h65zM404.5 390.5h65z"/>
<path d="M404.5 395.5h65zM544.5 380.5v15zM549.5 380.5v15zM404.5 400.5h65zM404.5 405.5h65zM404.5 410.5h65zM.5 420.5h594z"/>
</g>
<g fill="#fff" stroke="#fff" stroke-width=".42">
<path d="M263.3 301.9h31.1zM263.3 302h31.1zM263.3 302.1h31.1zM263.3 302.2h31.1zM263.3 302.3h31.1zM263.3 302.3h31.1zM263.3 302.4h31.1zM263.3 302.5h31.1zM263.3 302.6h31.1zM263.3 302.7h31.1zM263.3 302.8h31.1zM263.3 302.9h31.1zM263.3 302.9h31.1zM263.3 303h31.1zM263.3 303.1h31.1zM263.3 303.2h31.1zM263.3 303.3h31.1zM263.3 303.4h31.1zM263.3 303.4h31.1zM263.3 303.5h31.1zM263.3 303.6h31.1zM263.3 303.7h31.1zM263.3 303.8h31.1zM263.3 303.9h31.1zM263.3 304h31.1zM263.3 304h31.1zM263.3 304.1h31.1zM263.3 304.2h31.1zM263.3 304.3h31.1zM263.3 304.4h31.1zM263.3 304.5h31.1zM263.3 304.5h31.1zM263.3 304.6h31.1zM263.3 304.7h31.1zM263.3 304.8h31.1zM263.3 304.9h31.1zM263.3 305h31.1zM263.3 305.1h31.1zM263.3 305.1h31.1zM263.3 305.2h31.1zM263.3 305.3h31.1zM263.3 305.4h31.1zM263.3 305.5h31.1zM263.3 305.6h31.1zM263.3 305.6h31.1zM263.3 305.7h31.1zM263.3 305.8h31.1zM263.3 305.9h31.1zM263.3 306h31.1zM263.3 306.1h31.1zM263.3 306.2h31.1zM263.3 306.2h31.1zM263.3 306.3h31.1zM263.3 306.4h31.1zM263.3 306.5h31.1zM263.3 306.6h31.1zM263.3 306.7h31.1zM263.3 306.7h31.1zM263.3 306.8h31.1z"/>
<path d="M268.6 308.9h20.5zM268.6 309h20.5zM268.6 309.1h20.5zM268.6 309.2h20.5zM268.6 309.3h20.5zM268.6 309.4h20.5zM268.6 309.5h20.5zM268.6 309.5h20.5zM268.6 309.6h20.5zM268.6 309.7h20.5zM268.6 309.8h20.5zM268.6 309.9h20.5zM268.6 310h20.5zM268.6 310h20.5zM268.6 310.1h20.5zM268.6 310.2h20.5zM268.6 310.3h20.5zM268.6 310.4h20.5zM268.6 310.5h20.5zM268.6 310.6h20.5zM268.6 310.6h20.5zM268.6 310.7h20.5zM268.6 310.8h20.5zM268.6 310.9h20.5zM268.6 311h20.5zM268.6 311.1h20.5zM268.6 311.1h20.5zM268.6 311.2h20.5zM268.6 311.3h20.5zM268.6 311.4h20.5zM268.6 311.5h20.5zM268.6 311.6h20.5zM268.6 311.7h20.5zM268.6 311.7h20.5zM268.6 311.8h20.5zM268.6 311.9h20.5zM268.6 312h20.5zM268.6 312.1h20.5zM268.6 312.2h20.5zM268.6 312.3h20.5zM268.6 312.3h20.5zM268.6 312.4h20.5zM268.6 312.5h20.5zM268.6 312.6h20.5zM268.6 312.7h20.5zM268.6 312.8h20.5zM268.6 312.8h20.5zM268.6 312.9h20.5zM268.6 313h20.5zM268.6 313.1h20.5zM268.6 313.2h20.5zM268.6 313.3h20.5zM268.6 313.4h20.5zM268.6 313.4h20.5zM268.6 313.5h20.5zM268.6 313.6h20.5zM268.6 313.7h20.5zM268.6 313.8h20.5zM268.6 313.9h20.5z"/>
<path d="M311.3 301.9h31.1zM311.3 302h31.1zM311.3 302.1h31.1zM311.3 302.2h31.1zM311.3 302.3h31.1zM311.3 302.3h31.1zM311.3 302.4h31.1zM311.3 302.5h31.1zM311.3 302.6h31.1zM311.3 302.7h31.1zM311.3 302.8h31.1zM311.3 302.9h31.1zM311.3 302.9h31.1zM311.3 303h31.1zM311.3 303.1h31.1zM311.3 303.2h31.1zM311.3 303.3h31.1zM311.3 303.4h31.1zM311.3 303.4h31.1zM311.3 303.5h31.1zM311.3 303.6h31.1zM311.3 303.7h31.1zM311.3 303.8h31.1zM311.3 303.9h31.1zM311.3 304h31.1zM311.3 304h31.1zM311.3 304.1h31.1zM311.3 304.2h31.1zM311.3 304.3h31.1zM311.3 304.4h31.1zM311.3 304.5h31.1zM311.3 304.5h31.1zM311.3 304.6h31.1zM311.3 304.7h31.1zM311.3 304.8h31.1zM311.3 304.9h31.1zM311.3 305h31.1zM311.3 305.1h31.1zM311.3 305.1h31.1zM311.3 305.2h31.1zM311.3 305.3h31.1zM311.3 305.4h31.1zM311.3 305.5h31.1zM311.3 305.6h31.1zM311.3 305.6h31.1zM311.3 305.7h31.1zM311.3 305.8h31.1zM311.3 305.9h31.1zM311.3 306h31.1zM311.3 306.1h31.1zM311.3 306.2h31.1zM311.3 306.2h31.1zM311.3 306.3h31.1zM311.3 306.4h31.1zM311.3 306.5h31.1zM311.3 306.6h31.1zM311.3 306.7h31.1zM311.3 306.7h31.1zM311.3 306.8h31.1z"/>
<path d="M316.6 308.9h20.5zM316.6 309h20.5zM316.6 309.1h20.5zM316.6 309.2h20.5zM316.6 309.3h20.5zM316.6 309.4h20.5zM316.6 309.5h20.5zM316.6 309.5h20.5zM316.6 309.6h20.5zM316.6 309.7h20.5zM316.6 309.8h20.5zM316.6 309.9h20.5zM316.6 310h20.5zM316.6 310h20.5zM316.6 310.1h20.5zM316.6 310.2h20.5zM316.6 310.3h20.5zM316.6 310.4h20.5zM316.6 310.5h20.5zM316.6 310.6h20.5zM316.6 310.6h20.5zM316.6 310.7h20.5zM316.6 310.8h20.5zM316.6 310.9h20.5zM316.6 311h20.5zM316.6 311.1h20.5zM316.6 311.1h20.5zM316.6 311.2h20.5zM316.6 311.3h20.5zM316.6 311.4h20.5zM316.6 311.5h20.5zM316.6 311.6h20.5zM316.6 311.7h20.5zM316.6 311.7h20.5zM316.6 311.8h20.5zM316.6 311.9h20.5zM316.6 312h20.5zM316.6 312.1h20.5zM316.6 312.2h20.5zM316.6 312.3h20.5zM316.6 312.3h20.5zM316.6 312.4h20.5zM316.6 312.5h20.5zM316.6 312.6h20.5zM316.6 312.7h20.5zM316.6 312.8h20.5zM316.6 312.8h20.5zM316.6 312.9h20.5zM316.6 313h20.5zM316.6 313.1h20.5zM316.6 313.2h20.5zM316.6 313.3h20.5zM316.6 313.4h20.5zM316.6 313.4h20.5zM316.6 313.5h20.5zM316.6 313.6h20.5zM316.6 313.7h20.5zM316.6 313.8h20.5zM316.6 313.9h20.5z"/>
<path d="M347.7 146.8h87.2zM347.7 146.9h87.2zM347.7 147h87.2zM347.7 147.1h87.2zM347.7 147.2h87.2zM347.7 147.2h87.2zM347.7 147.3h87.2zM347.7 147.4h87.2zM347.7 147.5h87.2zM347.7 147.6h87.2zM347.7 147.7h87.2zM347.7 147.7h87.2zM347.7 147.8h87.2zM347.7 147.9h87.2zM347.7 148h87.2zM347.7 148.1h87.2zM347.7 148.2h87.2zM347.7 148.3h87.2zM347.7 148.3h87.2zM347.7 148.4h87.2zM347.7 148.5h87.2zM347.7 148.6h87.2zM347.7 148.7h87.2zM347.7 148.8h87.2zM347.7 148.8h87.2zM347.7 148.9h87.2zM347.7 149h87.2zM347.7 149.1h87.2zM347.7 149.2h87.2zM347.7 149.3h87.2zM347.7 149.4h87.2zM347.7 149.4h87.2zM347.7 149.5h87.2zM347.7 149.6h87.2zM347.7 149.7h87.2zM347.7 149.8h87.2zM347.7 149.9h87.2zM347.7 149.9h87.2zM347.7 150h87.2zM347.7 150.1h87.2zM347.7 150.2h87.2zM347.7 150.3h87.2zM347.7 150.4h87.2zM347.7 150.5h87.2zM347.7 150.5h87.2zM347.7 150.6h87.2zM347.7 150.7h87.2zM347.7 150.8h87.2zM347.7 150.9h87.2zM347.7 151h87.2zM347.7 151h87.2zM347.7 151.1h87.2zM347.7 151.2h87.2zM347.7 151.3h87.2zM347.7 151.4h87.2zM347.7 151.5h87.2zM347.7 151.6h87.2zM347.7 151.6h87.2zM347.7 151.7h87.2z"/>
<path d="M374.4 169.2h46.5zM374.4 169.3h46.5zM374.4 169.4h46.5zM374.4 169.5h46.5zM374.4 169.6h46.5zM374.4 169.7h46.5zM374.4 169.8h46.5zM374.4 169.8h46.5zM374.4 169.9h46.5zM374.4 170h46.5zM374.4 170.1h46.5zM374.4 170.2h46.5zM374.4 170.3h46.5zM374.4 170.3h46.5zM374.4 170.4h46.5zM374.4 170.5h46.5zM374.4 170.6h46.5zM374.4 170.7h46.5zM374.4 170.8h46.5zM374.4 170.9h46.5zM374.4 170.9h46.5zM374.4 171h46.5zM374.4 171.1h46.5zM374.4 171.2h46.5zM374.4 171.3h46.5zM374.4 171.4h46.5zM374.4 171.4h46.5zM374.4 171.5h46.5zM374.4 171.6h46.5zM374.4 171.7h46.5zM374.4 171.8h46.5zM374.4 171.9h46.5zM374.4 172h46.5zM374.4 172h46.5zM374.4 172.1h46.5zM374.4 172.2h46.5zM374.4 172.3h46.5zM374.4 172.4h46.5zM374.4 172.5h46.5zM374.4 172.6h46.5zM374.4 172.6h46.5zM374.4 172.7h46.5zM374.4 172.8h46.5zM374.4 172.9h46.5zM374.4 173h46.5zM374.4 173.1h46.5zM374.4 173.1h46.5zM374.4 173.2h46.5zM374.4 173.3h46.5zM374.4 173.4h46.5zM374.4 173.5h46.5zM374.4 173.6h46.5zM374.4 173.7h46.5zM374.4 173.7h46.5zM374.4 173.8h46.5zM374.4 173.9h46.5zM374.4 174h46.5zM374.4 174.1h46.5zM374.4 174.2h46.5z"/>
<path d="M223.4 87.5h37.6zM223.4 87.6h37.6zM223.4 87.7h37.6zM223.4 87.8h37.6zM223.4 87.9h37.6zM223.4 88h37.6zM223.4 88.1h37.6zM223.4 88.1h37.6zM223.4 88.2h37.6zM223.4 88.3h37.6zM223.4 88.4h37.6zM223.4 88.5h37.6zM223.4 88.6h37.6zM223.4 88.6h37.6zM223.4 88.7h37.6zM223.4 88.8h37.6zM223.4 88.9h37.6zM223.4 89h37.6zM223.4 89.1h37.6zM223.4 89.2h37.6zM223.4 89.2h37.6zM223.4 89.3h37.6zM223.4 89.4h37.6zM223.4 89.5h37.6zM223.4 89.6h37.6zM223.4 89.7h37.6zM223.4 89.7h37.6zM223.4 89.8h37.6zM223.4 89.9h37.6zM223.4 90h37.6zM223.4 90.1h37.6zM223.4 90.2h37.6zM223.4 90.3h37.6zM223.4 90.3h37.6zM223.4 90.4h37.6zM223.4 90.5h37.6zM223.4 90.6h37.6zM223.4 90.7h37.6zM223.4 90.8h37.6zM223.4 90.8h37.6zM223.4 90.9h37.6zM223.4 91h37.6zM223.4 91.1h37.6zM223.4 91.2h37.6zM223.4 91.3h37.6zM223.4 91.4h37.6zM223.4 91.4h37.6zM223.4 91.5h37.6zM223.4 91.6h37.6zM223.4 91.7h37.6zM223.4 91.8h37.6zM223.4 91.9h37.6zM223.4 91.9h37.6zM223.4 92h37.6zM223.4 92.1h37.6zM223.4 92.2h37.6zM223.4 92.3h37.6zM223.4 92.4h37.6zM223.4 92.5h37.6zM223.4 92.5h37.6zM223.4 92.6h37.6zM223.4 92.7h37.6zM223.4 92.8h37.6zM223.4 92.9h37.6zM223.4 93h37.6zM223.4 93h37.6zM223.4 93.1h37.6zM223.4 93.2h37.6zM223.4 93.3h37.6zM223.4 93.4h37.6zM223.4 93.5h37.6zM223.4 93.6h37.6zM223.4 93.6h37.6zM223.4 93.7h37.6zM223.4 93.8h37.6zM223.4 93.9h37.6zM223.4 94h37.6zM223.4 94.1h37.6zM223.4 94.1h37.6zM223.4 94.2h37.6zM223.4 94.3h37.6zM223.4 94.4h37.6zM223.4 94.5h37.6zM223.4 94.6h37.6zM223.4 94.7h37.6z"/>
<path d="M320 95.2h44.8zM320 95.3h44.8zM320 95.4h44.8zM320 95.5h44.8zM320 95.6h44.8zM320 95.7h44.8zM320 95.8h44.8zM320 95.8h44.8zM320 95.9h44.8zM320 96h44.8zM320 96.1h44.8zM320 96.2h44.8zM320 96.3h44.8zM320 96.4h44.8zM320 96.4h44.8zM320 96.5h44.8zM320 96.6h44.8zM320 96.7h44.8zM320 96.8h44.8zM320 96.9h44.8zM320 96.9h44.8zM320 97h44.8zM320 97.1h44.8zM320 97.2h44.8zM320 97.3h44.8zM320 97.4h44.8zM320 97.5h44.8zM320 97.5h44.8zM320 97.6h44.8zM320 97.7h44.8zM320 97.8h44.8zM320 97.9h44.8zM320 98h44.8zM320 98h44.8zM320 98.1h44.8zM320 98.2h44.8zM320 98.3h44.8zM320 98.4h44.8zM320 98.5h44.8zM320 98.6h44.8zM320 98.6h44.8zM320 98.7h44.8zM320 98.8h44.8zM320 98.9h44.8zM320 99h44.8zM320 99.1h44.8zM320 99.1h44.8zM320 99.2h44.8zM320 99.3h44.8zM320 99.4h44.8zM320 99.5h44.8zM320 99.6h44.8zM320 99.7h44.8zM320 99.7h44.8zM320 99.8h44.8zM320 99.9h44.8zM320 100h44.8zM320 100.1h44.8zM320 100.2h44.8zM320 100.2h44.8zM320 100.3h44.8zM320 100.4h44.8zM320 100.5h44.8zM320 100.6h44.8zM320 100.7h44.8zM320 100.8h44.8zM320 100.8h44.8zM320 100.9h44.8zM320 101h44.8zM320 101.1h44.8zM320 101.2h44.8zM320 101.3h44.8zM320 101.3h44.8zM320 101.4h44.8zM320 101.5h44.8zM320 101.6h44.8zM320 101.7h44.8zM320 101.8h44.8zM320 101.9h44.8zM320 101.9h44.8zM320 102h44.8zM320 102.1h44.8zM320 102.2h44.8zM320 102.3h44.8zM320 102.4h44.8z"/>
</g>
<g font-size="10.9">
<text x="80.3" y="9" transform="rotate(-180 80.3 9)">БЦВКУРКА Э1</text>
<text x="504.7" y="371.5">БЦВКУРКА Э1</text>
</g>
<g font-size="7.8">
<text x="223.5" y="93.2">Программатор</text>
<text x="320" y="100.9">Источник команд</text>
<text x="482.7" y="384.1">Умный турникет</text>
<text x="473.3" y="390.5">с приоритетным входом</text>
<text x="560.7" y="390.5">-</text>
<text x="578.2" y="390.5">-</text>
</g>
<text font-size="7.6" x="470.2" y="397">Схема электрическая структурная</text>
<g font-size="5.4">
<text x="347.7" y="150.7">Устройство декодирования и исполнения команд</text>
<text x="12.8" y="169.9" transform="rotate(-90 12.8 169.9)">Перв. примен.</text>
<text x="374.4" y="173.2">Плата исполнения команд</text>
<text x="12.8" y="226.8" transform="rotate(-90 12.8 226.8)">Справ. №</text>
<text x="12.8" y="299.7" transform="rotate(-90 12.8 299.7)">Подп. и дата</text>
<text x="263.3" y="305.8">Исполнительное</text>
<text x="311.3" y="305.8">Исполнительное</text>
<text x="268.6" y="312.8">утройство</text>
<text x="316.6" y="312.8">утройство</text>
<text x="12.8" y="328.8" transform="rotate(-90 12.8 328.8)">Инв. № дубл.</text>
<text x="12.8" y="354.6" transform="rotate(-90 12.8 354.6)">Взам. инв. №</text>
<text x="543.1" y="379.8">Лит.</text>
<text x="557.1" y="379.8">Масса</text>
<text x="572" y="379.8">Масштаб</text>
<text x="12.8" y="384.7" transform="rotate(-90 12.8 384.7)">Подп. и дата</text>
<text x="405" y="389.8">Разраб.</text>
<text x="422" y="389.8">Мочульский</text>
<text x="425.2" y="384.8">№ докум.</text>
<text x="447.6" y="384.8">Подп.</text>
<text x="405" y="394.8">Пров.</text>
<text x="422" y="394.8">Бородин</text>
<text x="405" y="399.8">Т.контр.</text>
<text x="540.9" y="399.8">Лист</text>
<text x="561.9" y="399.8">Листов</text>
<text x="582.4" y="399.8">1</text>
<text x="544.7" y="406.4">МГТУ им. Н.Э. Баумана</text>
<text x="12.8" y="413.8" transform="rotate(-90 12.8 413.8)">Инв. № подл.</text>
<text x="405" y="409.8">Н.контр.</text>
<text x="550.9" y="413.4">группа ПС4-82</text>
<text x="7.5" y="415.5" transform="rotate(-90 7.5 415.5)">КОМПАС-3Dv24Учебнаяверсия©2025ООО&quot;АСКОН-Системыпроектирования&quot;, Россия. Всеправазащищены.</text>
<text x="8.5" y="419.8">Недлякоммерческогоиспользования</text>
<text x="405" y="414.8">Утв.</text>
<text x="480" y="419.8">Копировал</text>
<text x="550" y="419.8">Формат</text>
<text x="570" y="419.8">A2</text>
</g>
<g font-size="5.3">
<text x="405.1" y="384.8">Изм.</text>
<text x="412.1" y="384.8">Лист</text>
<text x="460.1" y="384.8">Дата</text>
</g>
</svg>
